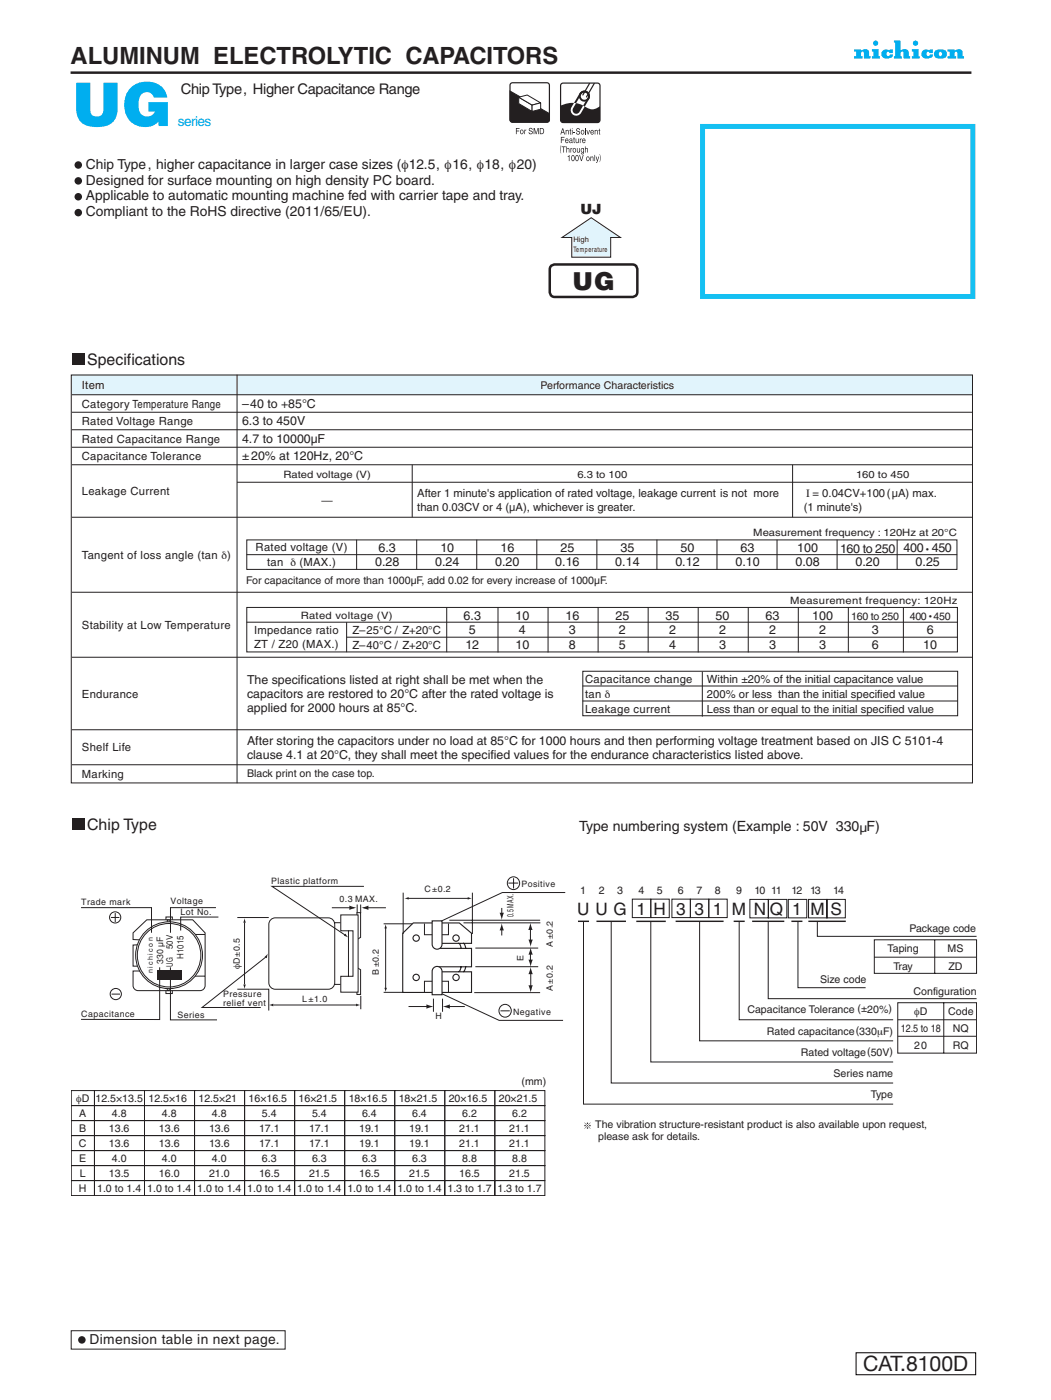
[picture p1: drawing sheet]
<svg xmlns="http://www.w3.org/2000/svg" width="210mm" height="280mm" viewBox="0 0 210 280" stroke-linecap="round" stroke-linejoin="round" font-family="sans-serif">
<path d="M171.1 270.6h23.8v4.3h-23.8z" fill="none" stroke="#000" stroke-width=".2"/>
<path d="M49.3 108h141.9v5.9h-141.9zM49.3 121.5h142v8.9h-142zM116.4 134.3h74.9v8.9h-74.9z" fill="none" stroke="#231f20" stroke-width=".2"/>
<path d="M14.1 14.5h180" fill="none" stroke="#231f20" stroke-width=".49"/>
<g fill="#231f20">
<circle cx="15.6" cy="33" r=".75"/>
<circle cx="15.6" cy="36.2" r=".75"/>
<circle cx="15.6" cy="39.4" r=".75"/>
<circle cx="15.6" cy="42.5" r=".75"/>
</g>
<path d="M140.4 25.3h54v34h-54z" fill="none" stroke="#15c0f2" stroke-width=".99" stroke-linecap="butt"/>
<path d="M102 16.8l.4-.3 7.1 .1 .3 .5-.1 7.1-.4 .2h-7.1l-.3-.5z" fill="#fff"/>
<path d="M102 16.8l.4-.3 7.1 .1 .3 .5-.1 7.1-.4 .2h-7.1l-.3-.5z" fill="none" stroke="#231f20" stroke-width=".24"/>
<path d="M101.9 18.2l7.9 4.5-.1 1.5-.4 .2h-7.1l-.3-.5z" fill="#231f20"/>
<path d="M101.9 18.2l7.9 4.5-.1 1.5-.4 .2h-7.1l-.3-.5z" fill="none" stroke="#231f20" stroke-width=".2"/>
<path d="M103.6 19.4l2.7 1.6v1.3l-2.7-1.6z" fill="#fff"/>
<path d="M103.6 19.4l2.7 1.6v1.3l-2.7-1.6z" fill="none" stroke="#231f20" stroke-width=".2"/>
<path d="M103.6 19.4l1.7-.4 2.7 1.6-1.7 .4z" fill="#fff"/>
<path d="M103.6 19.4l1.7-.4 2.7 1.6-1.7 .4z" fill="none" stroke="#231f20" stroke-width=".2"/>
<path d="M106.3 21l1.7-.4v1.2l-1.7 .5z" fill="#fff"/>
<path d="M106.3 21l1.7-.4v1.2l-1.7 .5z" fill="none" stroke="#231f20" stroke-width=".2"/>
<g fill="#231f20">
<path d="M103.1 25.6h.7v.1h-.6v.4h.5v.2h-.5v.5h-.1z"/>
<path d="M104.8 25.9l.1 .2 .2-.2-.2 .4v.5h-.1z"/>
<path d="M105.8 25.6h.5l.1 .4-.4-.3-.2 .2 .5 .3a.41 .41 0 0 1-.2 .7 .41 .41 0 0 1-.5-.5l.4 .3 .3-.2-.6-.4z"/>
<path d="M106.6 25.6h.2l.3 1 .3-1h.2v1.2h-.1v-1l-.3 1h-.1l-.3-1v1h-.2z"/>
<path d="M104.1 26.1v.6a.29 .29 0 0 0 .4-.3 .29 .29 0 0 0-.4-.3zM104.1 26a.42 .42 0 0 1 .5 .4 .42 .42 0 0 1-.5 .4 .6 .6 0 0 1 0-.8z"/>
<path d="M108 25.7v1a.48 .48 0 0 0 .6-.5 .48 .48 0 0 0-.6-.5zM107.9 25.6h.4a.65 .65 0 0 1 .4 .6 .65 .65 0 0 1-.4 .6h-.4z"/>
</g>
<path d="M112.1 16.9l.4-.3 7.1 .1 .3 .4-.1 7.2-.4 .2-7.1-.1-.3-.4z" fill="#fff"/>
<path d="M112.1 16.9l.4-.3 7.1 .1 .3 .4-.1 7.2-.4 .2-7.1-.1-.3-.4z" fill="none" stroke="#231f20" stroke-width=".24"/>
<path d="M112 21.1a5.1 5.1 0 0 1 5.4 .5 2.14 2.14 0 0 0 2.5-.4v2.8l-.3 .4-7.1 .1-.4-.2-.1-.3z" fill="#231f20"/>
<path d="M117.8 16.7l-1.3 2.3M118.7 16.7l-1.5 2.7" fill="none" stroke="#231f20" stroke-width=".24"/>
<circle cx="116.8" cy="19.2" r=".92" fill="none" stroke="#231f20" stroke-width=".38"/>
<path d="M114.7 20.6h.4l-.6 1.1a.73 .73 0 0 0 .3 1 .73 .73 0 0 0 1-.3l.7-1.3 .3 .2-.7 1.3a1.11 1.11 0 0 1-1.5 .4 1.11 1.11 0 0 1-.4-1.5z" fill="#fff"/>
<g fill="#231f20">
<path d="M116 18.4a1.11 1.11 0 0 1 1.5-.1 1.11 1.11 0 0 1 .2 1.5l-.9 1.5-.3-.2 .9-1.5a.73 .73 0 0 0-.3-1 .73 .73 0 0 0-1 .3l-1 1.7h-.4z"/>
<path d="M113 26l.1 .1 .3-.1 .2 .1v.8h-.1v-.7l-.1-.1-.2 .1v.7h-.2z"/>
<path d="M113.9 25.7l.2 .3-.1 .1 .1 .8h-.2v-.8h-.1z"/>
<path d="M114.6 26.3h.3v.2h-.3z"/>
<path d="M115.3 25.7h.4l.2 .3-.4-.2-.2 .2 .5 .3a.41 .41 0 0 1-.2 .6 .41 .41 0 0 1-.5-.4l.4 .3 .3-.2-.6-.4z"/>
<path d="M116.9 25.7h.2v1.2h-.2z"/>
<path d="M117.2 26h.1l.2 .7 .2-.7h.2l-.3 .9h-.1z"/>
<path d="M118.8 26l.1 .1 .3-.1 .2 .1v.8h-.1v-.7l-.1-.1-.2 .1v.7h-.2z"/>
<path d="M119.7 25.7l.2 .3-.1 .1 .1 .8h-.2v-.8h-.1z"/>
<path d="M112.1 27.4h.7v.1h-.6v.4h.5v.2h-.5v.5h-.1z"/>
<path d="M114.6 27.5l.3 .2-.1 .1 .1 .8h-.2l-.1-.8h-.1z"/>
<path d="M115 27.7h.1v.6l.2 .2 .2-.2v-.6h.1v.9l-.1-.1-.2 .1-.2-.1z"/>
<path d="M115.9 27.7l.1 .2 .2-.2-.2 .4v.5h-.1z"/>
<path d="M112.1 29.1l-.1 .8 .1 .8-.2-.8z"/>
<path d="M119.8 30.8a1.49 1.49 0 0 1 0 1.6l.1-.8z"/>
<path d="M112.4 25.8l-.1 .6h.3zM112.4 25.7h.1l.4 1.2h-.2l-.1-.4h-.4l-.1 .4h-.1z"/>
<path d="M114.3 25.7h.1v.1h-.1zM114.3 26h.1v.9h-.1z"/>
<path d="M116.3 26.2v.5a.29 .29 0 0 0 .3-.3 .29 .29 0 0 0-.3-.2zM116.2 26a.42 .42 0 0 1 .6 .4 .42 .42 0 0 1-.6 .4 .6 .6 0 0 1 0-.8z"/>
<path d="M118.2 26.2l-.1 .2h.4v-.2zM118.1 26h.4l.1 .2 .1 .3h-.6l.2 .3 .3-.2-.3 .3a.5 .5 0 0 1-.4-.4 .5 .5 0 0 1 .2-.5z"/>
<path d="M113.1 27.9l-.1 .2h.5l-.1-.2zM113.1 27.8h.4l.1 .1v.3h-.6l.3 .3 .3-.2-.4 .3a.5 .5 0 0 1-.3-.3 .5 .5 0 0 1 .2-.5z"/>
<path d="M113.9 28.2l.1 .3h.2v-.3zM113.8 27.8l.3-.1 .2 .1 .1 .8-.2-.1-.4 .1v-.4l.4-.2-.1-.2-.3 .2z"/>
<path d="M116.5 27.9l-.1 .2h.5l-.1-.2zM116.5 27.8h.4l.1 .1v.3h-.6l.3 .3 .3-.2-.4 .3a.5 .5 0 0 1-.3-.3 .5 .5 0 0 1 .2-.5z"/>
<path d="M119 31.3h.2l.2 .7 .2-.7h.1l-.4 1.2-.2 .1v-.2l.2-.2zM118.8 31h.1v1.2h-.1zM118 31.3l.1 .1 .2-.1 .2 .1 .1 .8h-.2v-.7l-.1-.1-.2 .1v.7h-.1zM117.3 31.5v.5a.29 .29 0 0 0 .4-.2 .29 .29 0 0 0-.4-.3zM117.3 31.4a.42 .42 0 0 1 .5 .4 .42 .42 0 0 1-.5 .4 .61 .61 0 0 1 0-.8zM115.7 31h.2l.3 1 .3-1h.1l-.4 1.2h-.1zM115.2 31.2l-.1 .7 .2 .2 .2-.2v-.5l-.1-.2zM115.1 31.1l.2-.1a.73 .73 0 0 1 0 1.2 .76 .76 0 0 1-.2-1.1zM114.4 31.2l-.1 .7 .2 .2 .2-.2v-.5l-.1-.2zM114.3 31.1l.2-.1a.73 .73 0 0 1 0 1.2 .76 .76 0 0 1-.2-1.1zM113.4 31.2l.4-.2v1.2h-.1v-.8h-.3zM116.9 29.3h.1v.4l.2-.1 .2 .1 .1 .8h-.1v-.6l-.2-.2-.2 .1v.7h-.1zM116.2 29.8l.1 .6a.29 .29 0 0 0 .3-.3 .29 .29 0 0 0-.4-.3zM116.2 29.6l.4 .1 .1-.1v1l-.1 .2-.4 .1-.1-.3 .4 .1 .1-.3-.2 .1a.54 .54 0 0 1-.2-.9zM115.3 29.6h.1v.6l.1 .2 .2-.2v-.6h.2v.9l-.1-.1-.3 .1-.2-.1zM114.6 29.8v.5a.29 .29 0 0 0 .4-.2 .29 .29 0 0 0-.4-.3zM114.6 29.7a.42 .42 0 0 1 .5 .4 .42 .42 0 0 1-.5 .4 .61 .61 0 0 1 0-.8zM114 29.6l.1 .2 .3-.2-.3 .4v.5h-.1zM113.2 29.3h.1v.4l.2-.1 .2 .1 .1 .8h-.1v-.6l-.2-.2-.2 .1v.7h-.1zM112.2 29.3h.8v.1h-.3v1.1h-.1v-1.1h-.4z"/>
</g>
<g fill="none" stroke="#231f20" stroke-width=".2">
<path d="M126.3 179.8h3.7v3.7h-3.7zM130 179.8h3.7v3.7h-3.7zM134.3 179.8h3.6v3.7h-3.6zM137.9 179.8h3.7v3.7h-3.7zM141.6 179.8h3.7v3.7h-3.7zM149.8 179.9h3.7v3.7h-3.7zM153.5 179.9h3.7v3.7h-3.7zM157.5 179.9h3.7v3.7h-3.7zM161.6 179.9h3.6v3.7h-3.6zM165.2 179.9h3.7v3.7h-3.7zM116.6 184.3v36.5h61.9M122.1 184.3v32.3h56.4"/>
<path d="M130 184.3v28.1h48.5M139.8 184.3v23.9h38.7M147.7 184.3v19.7h30.8M153.5 184.3v15.4h41.6M159.4 184.3v13.2h13.6M163.3 184.3v3h31.8M174.6 191.4h20.5M174.7 188h20.4v6.7h-20.4zM186.8 188v6.7M179.4 204h15.7M179.4 207.3h15.7M179.4 200.5h15.7v10.1h-15.7z"/>
<path d="M188.6 200.5v10.1"/>
</g>
<path d="M115.5 184.3h2.2M119.2 184.3h5.9M127.1 184.3h5.9M135 184.3h9.6M146.6 184.3h2.2M150.3 184.3h6.4M158.1 184.3h2.2M161.5 184.3h7.5" fill="none" stroke="#231f20" stroke-width=".29"/>
<g fill="#00aeef">
<path d="M174.2 9.8h1.4v1.4h.2v.5h-1.6v-.5h.3v-.9h-.3z"/>
<path d="M170.6 9.9h1.4v.1a1.32 1.32 0 0 1 1.6 .2l.1 .9 .2 .1v.5h-1.3v-1.2l-.3-.2-.3 .3v.6h.4v.5h-1.8v-.5h.5v-.9h-.5z"/>
<path d="M189.3 9.9h1.4v.1a1.32 1.32 0 0 1 1.6 .2v.9l.3 .1v.5h-1.3v-1.2l-.3-.2-.3 .3v.6h.4v.5h-1.8v-.5h.5v-.9h-.5z"/>
<path d="M182.2 9.8h1.3v1.4h.3v.5h-1.6v-.5h.3v-.9h-.3z"/>
<path d="M176.5 10.1l.5-.2 .7 .2 .1-.2h.6v.7h-.6l-.2-.2a.4 .4 0 0 0-.5 .4 .4 .4 0 0 0 .5 .4l.2-.3h.6a1.26 1.26 0 0 1-1.7 .7 .91 .91 0 0 1-.2-1.5z"/>
<path d="M184.4 10.1l.6-.2 .6 .2 .2-.2h.6v.7h-.6l-.2-.2a.4 .4 0 0 0-.5 .4 .4 .4 0 0 0 .5 .4l.2-.3h.6a1.26 1.26 0 0 1-1.7 .7 .91 .91 0 0 1-.3-1.5z"/>
<path d="M178.6 8.1h1.3v1.9a1.41 1.41 0 0 1 1.6 .2l.1 .9 .3 .1v.5h-1.4l-.1-1.3a.32 .32 0 0 0-.5 .2v.6l.3 .1v.4h-1.6v-.4l.3-.1v-2.6l-.2-.1z"/>
<path d="M187.7 10.4a.43 .43 0 0 0-.1 .5 .43 .43 0 0 0 .5 .3 .43 .43 0 0 0 .1-.5 .43 .43 0 0 0-.5-.3zM186.9 10.1l1-.2a.96 .96 0 0 1 1.3 .9 .96 .96 0 0 1-1.3 .9 .97 .97 0 0 1-1.1-.4 .97 .97 0 0 1 .1-1.2z"/>
<circle cx="175" cy="8.6" r=".53"/>
<circle cx="182.9" cy="8.6" r=".53"/>
</g>
<path d="M110.2 53.1l.6-.2h15.5a.96 .96 0 0 1 1 1v4.5a.96 .96 0 0 1-1 1h-15.5a.96 .96 0 0 1-1-1v-4.5l.2-.5z" fill="none" stroke="#231f20" stroke-width=".5"/>
<path d="M112.3 47.5l5.8-4 5.9 4h-2v3.9h-7.8v-3.9z" fill-rule="evenodd" fill="#e1f4fc"/>
<path d="M112.3 47.5l5.8-4 5.9 4h-2v3.9h-7.8v-3.9z" fill="none" stroke="#231f20" stroke-width=".2"/>
<path d="M14.5 163.7h2.4v2.4h-2.4z" fill-rule="evenodd" fill="#231f20"/>
<path d="M33.2 183.4h1.2v15.3h-1.2z" fill="#fff" stroke="#231f20" stroke-width=".2"/>
<path d="M26.6 186.6l2.7-2.6h9.2l2.5 2.6v10.5a1.02 1.02 0 0 1-1 1h-12.4a1.02 1.02 0 0 1-1-1v-2.9h3v-1h-3v-4.2l2.9-.1v-.9l-2.9-.1z" fill="#fff"/>
<path d="M26.6 186.6l2.7-2.6h9.2l2.5 2.6v10.5a1.02 1.02 0 0 1-1 1h-12.4a1.02 1.02 0 0 1-1-1v-2.9h3v-1h-3v-4.2l2.9-.1v-.9l-2.9-.1zM38.8 186.9h2.1M38.8 195.2h2.1" fill="none" stroke="#231f20" stroke-width=".2"/>
<path d="M33.4 184h.4v14.1h-.4z" fill="#fff" stroke="#231f20" stroke-width=".2"/>
<circle cx="33.8" cy="191" r="6.7" fill="#fff"/>
<circle cx="33.8" cy="191" r="6.7" fill="none" stroke="#231f20" stroke-width=".2"/>
<circle cx="33.8" cy="191" r="6.3" fill="#fff"/>
<circle cx="33.8" cy="191" r="6.3" fill="none" stroke="#231f20" stroke-width=".2"/>
<path d="M31.3 194.1h4.9v1.8h-4.9z" fill="#231f20"/>
<path d="M66.3 181.5h4.5M71.4 180.9v1.7M72.1 180.9v1.7" fill="none" stroke="#231f20" stroke-width=".2"/>
<path d="M69.8 181.1l1.4 .5-1.4 .4z" fill="#231f20"/>
<path d="M72.6 181.6h4.5" fill="none" stroke="#231f20" stroke-width=".2"/>
<path d="M72.2 181.6l1.4-.5v.9z" fill="#231f20"/>
<g fill="none" stroke="#231f20" stroke-width=".2">
<path d="M101.6 176.6h1.9M102.6 175.6v2.1M16.2 181.5h14.1v5M22.2 183.5h1.7M22.3 198.8h1.7M23 182.6v1.8M31.9 193.5v10.4h-15.7M43.6 183.4h-7.5v2.7M100 202.2h1.9"/>
<circle cx="102.6" cy="176.7" r="1.25"/>
<circle cx="23" cy="183.5" r="1.12"/>
<circle cx="23.1" cy="198.8" r="1.12"/>
<circle cx="100.9" cy="202.2" r="1.25"/>
</g>
<g fill="#fff" stroke="#231f20" stroke-width=".2">
<path d="M47.4 183.5h6.3z"/>
<path d="M47.4 197.8h6.3v4.3z"/>
<path d="M48.9 184.5v12.4z"/>
</g>
<g fill="#231f20">
<path d="M48.6 196.9h.5l-.2 .9z"/>
<path d="M48.9 183.6l.2 .9h-.5z"/>
</g>
<path d="M54.6 201h16.7z" fill="#fff" stroke="#231f20" stroke-width=".2"/>
<g fill="#231f20">
<path d="M53.7 201l.9-.3v.6z"/>
<path d="M71.1 200.7l.9 .3-.9 .3z"/>
</g>
<path d="M72.1 199.2v2.6z" fill="#fff"/>
<path d="M72.7 177.3h-18.4l14.7 9.8M72.1 199.2v2.6" fill="none" stroke="#231f20" stroke-width=".2"/>
<g fill="#231f20">
<path d="M69 186.7l.6 .8-.9-.3z"/>
<path d="M53.5 190.7l-.2 .9-.4-.2z"/>
</g>
<path d="M34.1 193.5v10.5h9.3M43.2 181.5h-9.1v5M53.2 191.3l-12.8 10.2h11.7" fill="none" stroke="#231f20" stroke-width=".2"/>
<g fill="#fff" stroke="#231f20" stroke-width=".2">
<path d="M76.7 184.8h5.7z"/>
<path d="M76.7 198.5h4z"/>
<path d="M77.1 185.5v12.3z"/>
</g>
<g fill="#231f20">
<path d="M76.8 197.6h.5l-.2 .8z"/>
<path d="M77.1 184.8l.2 .9h-.5z"/>
</g>
<path d="M81.5 179.7h12.1z" fill="#fff" stroke="#231f20" stroke-width=".2"/>
<g fill="#231f20">
<path d="M80.8 179.7l.8-.3v.5z"/>
<path d="M93.5 179.4l.8 .3-.8 .2z"/>
</g>
<path d="M80.6 178.5v8.3z" fill="#fff" stroke="#231f20" stroke-width=".2"/>
<path d="M94.4 178.5v8.3z" fill="#fff"/>
<path d="M94.4 178.5v8.3M89.8 184h18.1M92.6 184.6h15.4M94.8 198.5h13.1M95 189.6h12.5M95 193.3h12.5M106 185.2v3.4" fill="none" stroke="#231f20" stroke-width=".2"/>
<g fill="#231f20">
<path d="M105.6 187.9h.9l-.5 1.5z"/>
<path d="M106 184.5l.4 1.5h-.8z"/>
</g>
<path d="M106 190.3v2M106 194.1v4" fill="none" stroke="#231f20" stroke-width=".2"/>
<g fill="#231f20">
<path d="M105.6 197.1h.9l-.5 1.4z"/>
<path d="M106 193.4l.5 1.4h-.9z"/>
<path d="M105.6 191.9h.9l-.5 1.5z"/>
<path d="M106 189.5l.5 1.4h-.9z"/>
</g>
<path d="M100.3 181.6v1.4M100.3 185.7v1.4" fill="none" stroke="#231f20" stroke-width=".2"/>
<g fill="#231f20">
<path d="M99.8 182.6h.9l-.4 1.4z"/>
<path d="M100.3 184.6l.4 1.5h-.9z"/>
</g>
<path d="M86.6 199.7v2.7M88.4 199.7v2.7M81.6 201.3h4.6" fill="none" stroke="#231f20" stroke-width=".2"/>
<path d="M85.2 200.9l1.5 .4-1.5 .4z" fill="#231f20"/>
<path d="M88.9 201.3h4" fill="none" stroke="#231f20" stroke-width=".2"/>
<path d="M88.4 201.3l1.5-.4v.8z" fill="#231f20"/>
<path d="M112.9 178.5h-12.5l-13.1 6.1M84.8 184.7v2.2h4.8v-2.2M84.8 198.5v-2.2h4.8v2.2M88 198.6l11.7 5.5h12.8" fill="none" stroke="#231f20" stroke-width=".2"/>
<g fill="none" stroke="#231f20" stroke-width=".22">
<path d="M80.5 186.6l2.1-2h9.2l2.4 2v2.1h-6.9v1h6.9v3.7h-6.9v1h6.9v4.1h-13.7zM91.6 188.7l.4 .3 .1 .7M92.1 193.3l-.1 .7-.4 .3M92.6 188.7l.3 .3 .2 .7M93.1 193.3l-.2 .7-.3 .3"/>
<circle cx="83.2" cy="195.5" r=".63"/>
<circle cx="83.2" cy="187.6" r=".63"/>
<circle cx="91.1" cy="195.5" r=".63"/>
<circle cx="91.1" cy="187.6" r=".63"/>
</g>
<path d="M86.3 184.2h2v4.7a.98 .98 0 0 1-1 .9 .98 .98 0 0 1-1-.9z" fill="#fff"/>
<path d="M86.3 184.2h2v4.7a.98 .98 0 0 1-1 .9 .98 .98 0 0 1-1-.9z" fill="none" stroke="#231f20" stroke-width=".22"/>
<path d="M86.6 193.6a.98 .98 0 0 1 1.1-.2 .98 .98 0 0 1 .6 .9v4.6h-2v-4.6z" fill="#fff"/>
<path d="M86.6 193.6a.98 .98 0 0 1 1.1-.2 .98 .98 0 0 1 .6 .9v4.6h-2v-4.6z" fill="none" stroke="#231f20" stroke-width=".22"/>
<g fill="none" stroke="#231f20" stroke-width=".2">
<path d="M54.2 183.8l.8-.2h10.6a1.3 1.3 0 0 1 1.3 1.3v11.7a1.3 1.3 0 0 1-1.3 1.3h-10.6a1.3 1.3 0 0 1-1.3-1.3v-11.7l.1-.4zM66.8 184.5h1.3M66.9 196.9h1.2M71.3 182.5h.8v5l-.8 .4zM71.3 193.5l.8 .4v5h-.8zM14.2 218.1h4.7v3h-4.7zM18.9 218.1h10v3h-10zM28.9 218.1h10v3h-10zM38.9 218.1h10v3h-10zM48.9 218.1h10v3h-10zM58.9 218.1h10v3h-10zM68.9 218.1h10v3h-10z"/>
<path d="M78.9 218.1h10v3h-10zM88.9 218.1h10v3h-10zM98.9 218.1h10v3h-10zM14.2 221.1h4.7v3h-4.7zM14.2 224.1h4.7v3h-4.7zM14.2 227.1h4.7v3h-4.7zM14.2 230.1h4.7v3h-4.7zM14.2 233.1h4.7v3h-4.7zM14.2 236.1h4.7v3h-4.7zM18.9 221.1h10v3h-10zM18.9 224.1h10v3h-10zM18.9 227.1h10v3h-10z"/>
<path d="M18.9 230.1h10v3h-10zM18.9 233.1h10v3h-10zM18.9 236.1h10v3h-10zM28.9 221.1h10v3h-10zM28.9 224.1h10v3h-10zM28.9 227.1h10v3h-10zM28.9 230.1h10v3h-10zM28.9 233.1h10v3h-10zM28.9 236.1h10v3h-10zM38.9 221.1h10v3h-10zM38.9 224.1h10v3h-10zM38.9 227.1h10v3h-10z"/>
<path d="M38.9 230.1h10v3h-10zM38.9 233.1h10v3h-10zM38.9 236.1h10v3h-10zM48.9 221.1h10v3h-10zM48.9 224.1h10v3h-10zM48.9 227.1h10v3h-10zM48.9 230.1h10v3h-10zM48.9 233.1h10v3h-10zM48.9 236.1h10v3h-10zM58.9 221.1h10v3h-10zM58.9 224.1h10v3h-10zM58.9 227.1h10v3h-10z"/>
<path d="M58.9 230.1h10v3h-10zM58.9 233.1h10v3h-10zM58.9 236.1h10v3h-10zM68.9 221.1h10v3h-10zM68.9 224.1h10v3h-10zM68.9 227.1h10v3h-10zM68.9 230.1h10v3h-10zM68.9 233.1h10v3h-10zM68.9 236.1h10v3h-10zM78.9 221.1h10v3h-10zM78.9 224.1h10v3h-10zM78.9 227.1h10v3h-10z"/>
<path d="M78.9 230.1h10v3h-10zM78.9 233.1h10v3h-10zM78.9 236.1h10v3h-10zM88.9 221.1h10v3h-10zM88.9 224.1h10v3h-10zM88.9 227.1h10v3h-10zM88.9 230.1h10v3h-10zM88.9 233.1h10v3h-10zM88.9 236.1h10v3h-10zM98.9 221.1h10v3h-10zM98.9 224.1h10v3h-10zM98.9 227.1h10v3h-10z"/>
<path d="M98.9 230.1h10v3h-10zM98.9 233.1h10v3h-10zM98.9 236.1h10v3h-10z"/>
</g>
<path d="M68.1 183h3.5v15.4h-3.5v-3.1h2.4v-9.1h-2.4z" fill="#fff"/>
<path d="M68.1 183h3.5v15.4h-3.5v-3.1h2.4v-9.1h-2.4zM69.6 186.2v9.1" fill="none" stroke="#231f20" stroke-width=".2"/>
<path d="M14.4 75h33v4h-33z" fill-rule="evenodd" fill="#e1f4fc"/>
<path d="M14.4 82.5h180M14.4 86h180M14.4 89.5h180M14.4 93h180M47.4 96.5h147M82.4 93v10.5M158.4 93v10.5M14.4 103.5h180M14.4 118.5h180M14.4 131.5h180M14.4 146h180M14.4 153h180" fill="none" stroke="#231f20" stroke-width=".2"/>
<path d="M47.4 75h147v4h-147z" fill-rule="evenodd" fill="#e1f4fc"/>
<path d="M14.4 79h180" fill="none" stroke="#231f20" stroke-width=".2"/>
<path d="M14.5 70.6h2.4v2.4h-2.4z" fill-rule="evenodd" fill="#231f20"/>
<g fill="none" stroke="#231f20" stroke-width=".2">
<path d="M14.2 75h180.1v81.6h-180.1zM47.4 75v81.6M49.3 110.9h142M71.3 107.9v6M83.3 107.9v6M95.3 107.9v6M107.3 107.9v6M119.3 107.9v6M131.3 107.9v6M143.3 107.9v6M155.3 107.9v6M167.3 107.9v6"/>
<path d="M179.3 107.9v6M49.3 124.4h142.1M69.3 124.4v6M69.3 127.4h122.1M89.3 121.4v9M99.5 121.5v9M109.5 121.5v9M116.4 137.2h75M119.5 121.5v9M129.5 121.5v9M139.5 121.5v9M140.3 134.3v9"/>
<path d="M149.5 121.5v9M159.5 121.5v9M169.5 121.5v9M180.5 121.5v9M116.4 140.2h75"/>
</g>
<g fill="#231f20">
<path d="M116.8 224.6l.6 .5 .6-.6-.6 .6 .6 .6-.6-.5-.6 .5 .5-.6zM117.7 225.1a.15 .15 0 0 1 .3 0 .15 .15 0 0 1-.3 0zM116.8 225.1a.15 .15 0 0 1 .2 0 .15 .15 0 0 1-.2 0zM117.2 224.7a.15 .15 0 0 1 .3 0 .15 .15 0 0 1-.3 0zM117.3 225.5h.2v.2h-.2z"/>
<circle cx="16.4" cy="268" r=".75"/>
</g>
<path d="M14.2 266.1h42.8v3.7h-42.8z" fill="none" stroke="#231f20" stroke-width=".2"/>
<text font-size="12" fill="#00aeef" x="14.4" y="25.2">UG</text>
<text font-size="4.9" fill="#231f20" x="114.4" y="57.9">UG</text>
<text font-size="4.8" fill="#231f20" x="14.1" y="12.9">ALUMINUM  ELECTROLYTIC  CAPACITORS</text>
<text font-size="4.2" fill="#231f20" x="172.5" y="274.2">CAT.8100D</text>
<g font-size="3.4" fill="#231f20">
<text x="115.3" y="183">U U G</text>
<text x="127.2" y="183">1</text>
<text x="130.6" y="183">H</text>
<text x="135.1" y="183">3</text>
<text x="138.8" y="183">3</text>
<text x="142.5" y="183">1</text>
<text x="146.2" y="183">M</text>
<text x="150.6" y="183">N</text>
<text x="153.8" y="183">Q</text>
<text x="158.3" y="183">1</text>
<text x="161.9" y="183">M</text>
<text x="166" y="183">S</text>
</g>
<g font-size="3.2" fill="#231f20">
<text x="17.4" y="72.9">Specifications</text>
<text x="17.4" y="166">Chip Type</text>
</g>
<text font-size="2.9" fill="#231f20" x="36.1" y="18.9">Chip Type, Higher Capacitance Range</text>
<text font-size="2.8" fill="#00aeef" x="35.5" y="25.2">series</text>
<g font-size="2.8" fill="#231f20">
<text x="17.2" y="33.7">Chip Type, higher capacitance in larger case sizes (φ12.5, φ16, φ18, φ20)</text>
<text x="17.2" y="36.9">Designed for surface mounting on high density PC board.</text>
<text x="17.2" y="40.1">Applicable to automatic mounting machine fed with carrier tape and tray.</text>
<text x="17.2" y="43.3">Compliant to the RoHS directive (2011/65/EU).</text>
<text x="116" y="42.9">UJ</text>
<text x="115.7" y="166.2">Type numbering system (Example : 50V 330µF)</text>
<text x="17.9" y="268.9">Dimension table in next page.</text>
</g>
<g font-size="2.5" fill="#231f20">
<text x="48.4" y="81.6">–40 to +85°C</text>
<text x="48.4" y="85.1">6.3 to 450V</text>
<text x="48.4" y="88.6">4.7 to 10000µF</text>
<text x="48.4" y="92.1">±20% at 120Hz, 20°C</text>
<text x="74.9" y="113.2">0.28</text>
<text x="75.6" y="110.5">6.3</text>
<text x="86.9" y="113.2">0.24</text>
<text x="88" y="110.5">10</text>
<text x="98.9" y="113.2">0.20</text>
<text x="100" y="110.5">16</text>
<text x="110.9" y="113.2">0.16</text>
<text x="112" y="110.5">25</text>
<text x="122.9" y="113.2">0.14</text>
<text x="124" y="110.5">35</text>
<text x="134.9" y="113.2">0.12</text>
<text x="136" y="110.5">50</text>
<text x="146.9" y="113.2">0.10</text>
<text x="148" y="110.5">63</text>
<text x="158.9" y="113.2">0.08</text>
<text x="159.3" y="110.5">100</text>
<text x="167.9" y="110.5">160 to 250</text>
<text x="170.9" y="113.3">0.20</text>
<text x="180.6" y="110.5">400 450</text>
<text x="182.9" y="113.2">0.25</text>
<text x="92.6" y="124">6.3</text>
<text x="103" y="124">10</text>
<text x="113" y="124">16</text>
<text x="123" y="124">25</text>
<text x="133" y="124">35</text>
<text x="143" y="124">50</text>
<text x="153" y="124">63</text>
<text x="162.3" y="124">100</text>
<text x="93" y="129.7">12</text>
<text x="93.7" y="126.8">5</text>
<text x="103" y="129.7">10</text>
<text x="103.7" y="126.8">4</text>
<text x="113.7" y="126.8">3</text>
<text x="113.7" y="129.7">8</text>
<text x="123.7" y="126.8">2</text>
<text x="123.7" y="129.7">5</text>
<text x="133.7" y="126.8">2</text>
<text x="133.7" y="129.7">4</text>
<text x="143.7" y="126.8">2</text>
<text x="143.7" y="129.7">3</text>
<text x="153.7" y="126.8">2</text>
<text x="153.7" y="129.7">3</text>
<text x="163.7" y="126.8">2</text>
<text x="163.7" y="129.7">3</text>
<text x="174.2" y="126.8">3</text>
<text x="174.2" y="129.7">6</text>
<text x="184.5" y="129.7">10</text>
<text x="185.2" y="126.8">6</text>
<text x="49.4" y="136.8">The specifications listed at right shall be met when the</text>
<text x="49.4" y="139.6">capacitors are restored to 20°C after the rated voltage is</text>
<text x="49.4" y="142.3">applied for 2000 hours at 85°C.</text>
<text x="49.4" y="148.9">After storing the capacitors under no load at 85°C for 1000 hours and then performing voltage treatment based on JIS C 5101-4</text>
<text x="49.4" y="151.7">clause 4.1 at 20°C, they shall meet the specified values for the endurance characteristics listed above.</text>
</g>
<g font-size="2.3" fill="#231f20">
<text x="16.4" y="77.8">Item</text>
<text x="16.4" y="81.5">Category Temperature Range</text>
<text x="16.4" y="85">Rated Voltage Range</text>
<text x="16.4" y="88.5">Rated Capacitance Range</text>
<text x="16.4" y="92">Capacitance Tolerance</text>
<text x="16.4" y="99">Leakage Current</text>
<text x="83.4" y="99.4">After 1 minute's application of rated voltage, leakage current is not more</text>
<text x="161.1" y="99.3">I = 0.04CV+100(µA) max.</text>
<text x="83.4" y="102.1">than 0.03CV or 4 (µA), whichever is greater.</text>
<text x="160.6" y="102.1">(1 minute's)</text>
<text x="16.4" y="111.8">Tangent of loss angle (tan δ)</text>
<text x="51.1" y="110.2">Rated voltage (V)</text>
<text x="53.4" y="113.2">tan δ (MAX.)</text>
<text x="16.4" y="125.8">Stability at Low Temperature</text>
<text x="50.8" y="126.9">Impedance ratio</text>
<text x="50.8" y="129.6">ZT / Z20 (MAX.)</text>
<text x="70.4" y="126.7">Z–25°C / Z+20°C</text>
<text x="70.4" y="129.7">Z–40°C / Z+20°C</text>
<text x="116.9" y="136.5">Capacitance change</text>
<text x="141.3" y="136.7">Within ±20% of the initial capacitance value</text>
<text x="16.4" y="139.5">Endurance</text>
<text x="116.9" y="142.5">Leakage current</text>
<text x="116.9" y="139.5">tan δ</text>
<text x="141.3" y="139.7">200% or less than the initial specified value</text>
<text x="16.4" y="150.3">Shelf Life</text>
<text x="16.4" y="155.5">Marking</text>
</g>
<text font-size="2.2" fill="#231f20" x="141.3" y="142.7">Less than or equal to the initial specified value</text>
<g font-size="2.1" fill="#231f20">
<text x="108" y="77.7">Performance Characteristics</text>
<text x="49.2" y="116.7">For capacitance of more than 1000µF, add 0.02 for every increase of 1000µF.</text>
<text x="170.1" y="124">160 to 250</text>
<text x="181.8" y="124">400 450</text>
<text x="49.4" y="155.5">Black print on the case top.</text>
<text x="116" y="178.9">1</text>
<text x="119.6" y="178.9">2</text>
<text x="123.3" y="178.9">3</text>
<text x="127.6" y="178.9">4</text>
<text x="131.2" y="178.9">5</text>
<text x="135.5" y="178.9">6</text>
<text x="139.2" y="178.9">7</text>
<text x="142.8" y="178.9">8</text>
<text x="147.1" y="178.9">9</text>
<text x="150.8" y="178.9">10</text>
<text x="154.1" y="178.9">11</text>
<text x="158.2" y="178.9">12</text>
<text x="161.9" y="178.9">13</text>
<text x="166.5" y="178.8">14</text>
<text x="177.3" y="190.3">Taping</text>
<text x="181.7" y="186.3">Package code</text>
<text x="189.3" y="190.3">MS</text>
<text x="163.9" y="196.6">Size code</text>
<text x="178.5" y="193.9">Tray</text>
<text x="189.5" y="193.9">ZD</text>
<text x="149.3" y="202.7">Capacitance Tolerance (±20%)</text>
<text x="182.5" y="199">Configuration</text>
<text x="182.7" y="202.9">φD</text>
<text x="189.5" y="202.9">Code</text>
<text x="153.2" y="206.9">Rated capacitance(330μF)</text>
<text x="180" y="206.3">12.5 to 18</text>
<text x="182.7" y="209.8">20</text>
<text x="190.4" y="206.3">NQ</text>
<text x="190.4" y="209.8">RQ</text>
<text x="160" y="211.1">Rated voltage(50V)</text>
<text x="166.5" y="215.4">Series name</text>
<text x="15.2" y="220.4">φD</text>
<text x="19.1" y="220.3">12.5×13.5</text>
<text x="29.7" y="220.3">12.5×16.</text>
<text x="39.7" y="220.4">12.5×21.</text>
<text x="49.7" y="220.4">16×16.5.</text>
<text x="59.7" y="220.4">16×21.5.</text>
<text x="69.7" y="220.4">18×16.5.</text>
<text x="79.7" y="220.4">18×21.5.</text>
<text x="89.7" y="220.4">20×16.5.</text>
<text x="99.7" y="220.4">20×21.5.</text>
<text x="104.2" y="217">(mm)</text>
<text x="174" y="219.6">Type</text>
<text x="15.8" y="223.4">A</text>
<text x="15.8" y="226.4">B</text>
<text x="21.8" y="226.3">13.6</text>
<text x="22.4" y="223.3">4.8</text>
<text x="31.8" y="226.3">13.6</text>
<text x="32.4" y="223.3">4.8</text>
<text x="41.8" y="226.4">13.6</text>
<text x="42.3" y="223.4">4.8</text>
<text x="51.8" y="226.4">17.1</text>
<text x="52.3" y="223.4">5.4</text>
<text x="61.8" y="226.4">17.1</text>
<text x="62.3" y="223.4">5.4</text>
<text x="71.8" y="226.4">19.1</text>
<text x="72.3" y="223.4">6.4</text>
<text x="81.8" y="226.4">19.1</text>
<text x="82.3" y="223.4">6.4</text>
<text x="91.8" y="226.4">21.1</text>
<text x="92.3" y="223.4">6.2</text>
<text x="101.8" y="226.4">21.1</text>
<text x="102.3" y="223.4">6.2</text>
<text x="118.9" y="225.5">The vibration structure-resistant product is also available upon request,</text>
<text x="15.8" y="229.4">C</text>
<text x="15.8" y="232.4">E</text>
<text x="21.8" y="229.3">13.6</text>
<text x="22.4" y="232.3">4.0</text>
<text x="31.8" y="229.3">13.6</text>
<text x="32.4" y="232.3">4.0</text>
<text x="41.8" y="229.4">13.6</text>
<text x="42.3" y="232.4">4.0</text>
<text x="51.8" y="229.4">17.1</text>
<text x="52.3" y="232.4">6.3</text>
<text x="61.8" y="229.4">17.1</text>
<text x="62.3" y="232.4">6.3</text>
<text x="71.8" y="229.4">19.1</text>
<text x="72.3" y="232.4">6.3</text>
<text x="81.8" y="229.4">19.1</text>
<text x="82.3" y="232.4">6.3</text>
<text x="91.8" y="229.4">21.1</text>
<text x="92.3" y="232.4">8.8</text>
<text x="101.8" y="229.4">21.1</text>
<text x="102.3" y="232.4">8.8</text>
<text x="119.5" y="228">please ask for details.</text>
<text x="15.8" y="238.4">H</text>
<text x="15.9" y="235.4">L</text>
<text x="19.4" y="238.3">1.0 to 1.4</text>
<text x="21.8" y="235.3">13.5</text>
<text x="29.4" y="238.3">1.0 to 1.4</text>
<text x="31.8" y="235.3">16.0</text>
<text x="39.4" y="238.4">1.0 to 1.4</text>
<text x="41.8" y="235.4">21.0</text>
<text x="49.4" y="238.4">1.0 to 1.4</text>
<text x="51.8" y="235.4">16.5</text>
<text x="59.4" y="238.4">1.0 to 1.4</text>
<text x="61.8" y="235.4">21.5</text>
<text x="69.4" y="238.4">1.0 to 1.4</text>
<text x="71.8" y="235.4">16.5</text>
<text x="79.4" y="238.4">1.0 to 1.4</text>
<text x="81.8" y="235.4">21.5</text>
<text x="89.4" y="238.4">1.3 to 1.7</text>
<text x="91.8" y="235.4">16.5</text>
<text x="99.4" y="238.4">1.3 to 1.7</text>
<text x="101.8" y="235.4">21.5</text>
</g>
<g font-size="2" fill="#231f20">
<text x="56.6" y="95.5">Rated voltage (V)</text>
<text x="115.4" y="95.5">6.3 to 100</text>
<text x="171" y="95.5">160 to 450</text>
<text x="64.2" y="100.8">—</text>
<text x="150.5" y="107.2">Measurement frequency : 120Hz at 20°C</text>
<text x="60.1" y="123.7">Rated voltage (V)</text>
<text x="157.9" y="120.7">Measurement frequency: 120Hz</text>
</g>
<text font-size="1.9" fill="#231f20" x="47.9" y="193.9" transform="rotate(-90 47.9 193.9)">φD±0.5</text>
<g font-size="1.8" fill="#231f20">
<text x="54.2" y="176.8">Plastic platform</text>
<text x="84.8" y="178.3">C±0.2</text>
<text x="104.2" y="177.5">Positive</text>
<text x="16.2" y="181">Trade mark</text>
<text x="34" y="180.9">Voltage</text>
<text x="36.1" y="183.1">Lot No.</text>
<text x="67.9" y="180.4">0.3 MAX.</text>
<text x="102.6" y="183.4" transform="rotate(-90 102.6 183.4)">0.5MAX.</text>
<text x="34.6" y="189.8" transform="rotate(-90 34.6 189.8)">50V</text>
<text x="36.7" y="191.8" transform="rotate(-90 36.7 191.8)">H1015</text>
<text x="110.5" y="189.3" transform="rotate(-90 110.5 189.3)">A±0.2</text>
<text x="32.6" y="192.8" transform="rotate(-90 32.6 192.8)">330 µF</text>
<text x="34.6" y="193.4" transform="rotate(-90 34.6 193.4)">UG</text>
<text x="75.7" y="194.9" transform="rotate(-90 75.7 194.9)">B±0.2</text>
<text x="104.6" y="192.2" transform="rotate(-90 104.6 192.2)">E</text>
<text x="16.2" y="203.5">Capacitance</text>
<text x="35.4" y="203.6">Series</text>
<text x="44.6" y="199.4">Pressure</text>
<text x="44.6" y="201.1">relief vent</text>
<text x="60.4" y="200.3">L±1.0</text>
<text x="87" y="203.8">H</text>
<text x="102.5" y="203">Negative</text>
<text x="110.5" y="198.2" transform="rotate(-90 110.5 198.2)">A±0.2</text>
</g>
<g font-size="1.5" fill="#231f20">
<text x="114.6" y="48.4">High</text>
<text x="114.6" y="50.5">Temperature</text>
<text x="185.1" y="110.3">•</text>
<text x="185.7" y="123.8">•</text>
</g>
<text font-size="1.4" fill="#231f20" x="30.6" y="194.6" transform="rotate(-90 30.6 194.6)">n i c h i c o n</text>
</svg>
